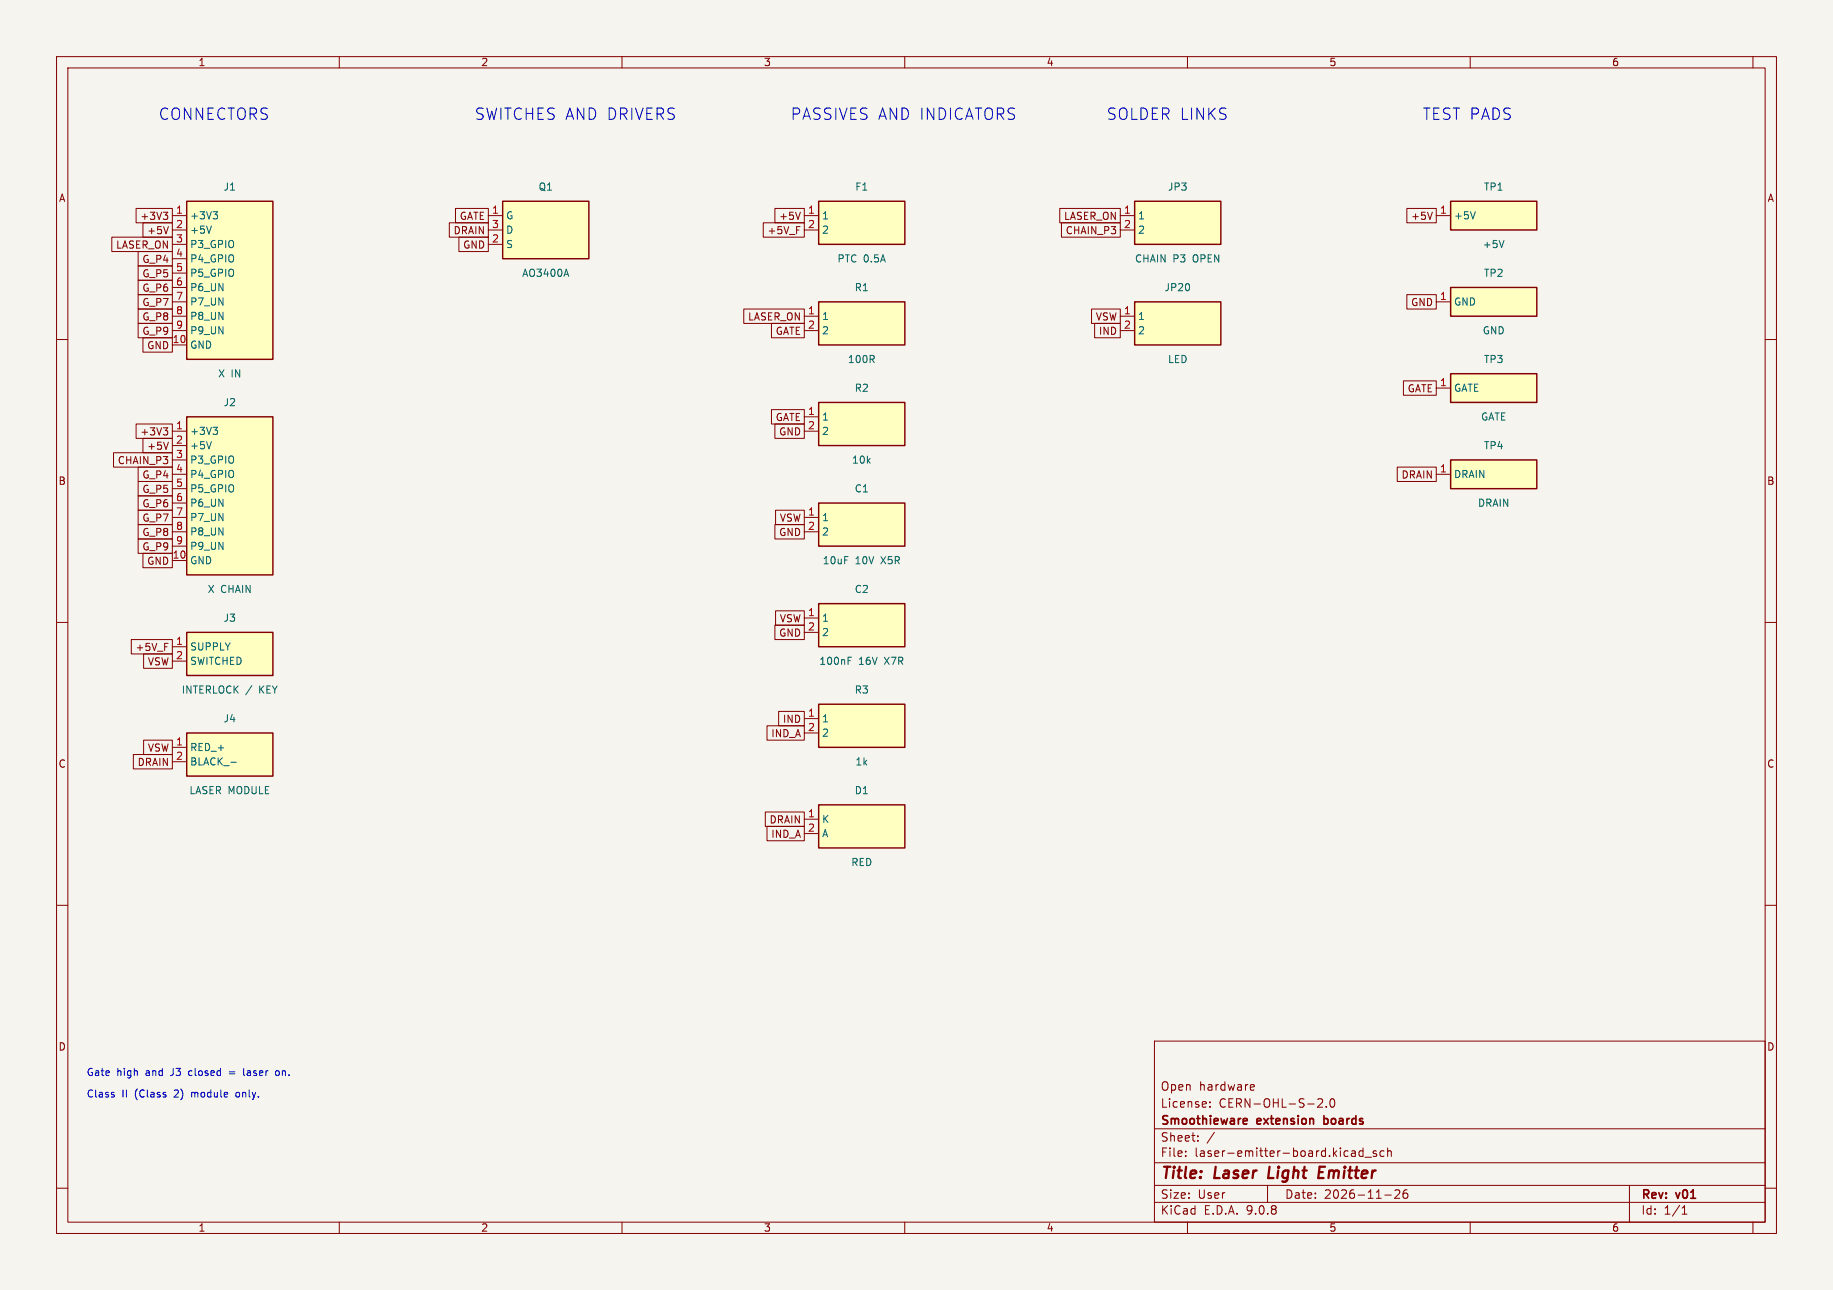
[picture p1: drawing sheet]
<svg xmlns="http://www.w3.org/2000/svg" width="324mm" height="228mm" viewBox="0 0 324 228" stroke-linecap="round" stroke-linejoin="round" font-family="sans-serif">
<path d="M0 0h324.2v228h-324.2z" fill="#f5f4ef" stroke="#f5f4ef" stroke-width=".18"/>
<g fill="none" stroke="#840000" stroke-width=".18">
<path d="M10 10h304.2v208h-304.2zM12 12h300.2v204h-300.2zM60 10v2M110 10v2M160 10v2M210 10v2M260 10v2M310 10v2M10 60h2M312.2 60h2M10 110h2M312.2 110h2"/>
<path d="M10 160h2M312.2 160h2M204.2 184h108v32h-108zM204.2 199.5h108M214 195.6v.1M214 194.8v.1M221.3 191.7l.5 .1v.3l-.7 .1M221.8 192.6l-.5 .1M233 194.3l.6-.1 .2 .1 .1 .3-.9 1.1h.9M234.5 195.6v.1M235.3 194.3l.2-.1a.81 .81 0 0 1 .6 .6 .81 .81 0 0 1-.3 .8l-.1 .1a.81 .81 0 0 1-.4-1.4zM10 210h2"/>
<path d="M60 216v2M110 216v2M160 216v2M204.2 212.5h108M204.2 209.5h108M204.2 205.5h108M209.7 204.3v.1M209.7 203.5v.1M210 216v2M211.8 201.6v.1M211.8 200.8v.1M214.8 200.1l-1.3 2"/>
<path d="M224.2 209.5v3M239.2 203.4h.3l.2 .2v.8M239.7 204.3l-.5 .1M239.7 203.8h-.5M241 203.5l-.4-.1-.3 .3v.4l.2 .2h.5M241 202.9v1.5M241.4 204.5h1.1M243.4 203.5l-.4-.1-.2 .2 .1 .2 .5 .2v.3h-.6M244.8 203.5l-.5-.1-.3 .3v.4l.2 .2h.6M244.9 211.2h1.1M245.4 203.5l.2-.1 .4 .1v.9M245.4 202.9v1.5"/>
<path d="M246.7 210.4l.6-.1 .2 .1v.3l-.9 1.1h.9M248.8 210.3a.59 .59 0 0 0-.7 .6v.6l.2 .2 .4 .1 .2-.1 .1-.5-.2-.3h-.4l-.3 .3M260 216v2M288.2 209.5v6.5M297.5 214.6h.8M297.5 213.5l.4-.4v1.5M310 216v2M312.2 210h2"/>
</g>
<path d="M224.5 206.2l-.2 2h.9M233.3 207.2h.6M234.3 206.2h-.9l-.3 2h1" fill="none" stroke="#840000" stroke-width=".4"/>
<path d="M220.1 197.7l.4 .1 .1 .2-.7 .2M220.5 198.6l-.4 .1M234.1 197.2v1.5M234.1 198.6l.2 .1M234.3 197.7l-.2 .1" fill="none" stroke="#840000" stroke-width=".3"/>
<path d="M33 111.8h15.3v7.6h-15.3z" fill="#ffffc2"/>
<path d="M33 111.8h15.3v7.6h-15.3z" fill="none" stroke="#840000" stroke-width=".25"/>
<path d="M30.5 114.3h2.5M30.5 116.8h2.5" fill="none" stroke="#840000" stroke-width=".18"/>
<path d="M144.8 53.3h15.2v7.7h-15.2z" fill="#ffffc2"/>
<path d="M144.8 53.3h15.2v7.7h-15.2z" fill="none" stroke="#840000" stroke-width=".25"/>
<path d="M142.2 55.9h2.6M142.2 58.4h2.6" fill="none" stroke="#840000" stroke-width=".18"/>
<path d="M88.9 35.6h15.2v10.1h-15.2z" fill="#ffffc2"/>
<path d="M88.9 35.6h15.2v10.1h-15.2z" fill="none" stroke="#840000" stroke-width=".25"/>
<path d="M86.4 38.1h2.5M86.4 40.6h2.5M86.4 43.2h2.5" fill="none" stroke="#840000" stroke-width=".18"/>
<path d="M100.1 47.6l.5 1.2" fill="none" stroke="#006464" stroke-width=".18"/>
<path d="M144.8 35.6h15.2v7.6h-15.2z" fill="#ffffc2"/>
<path d="M144.8 35.6h15.2v7.6h-15.2z" fill="none" stroke="#840000" stroke-width=".25"/>
<path d="M142.2 38.1h2.6M142.2 40.6h2.6" fill="none" stroke="#840000" stroke-width=".18"/>
<path d="M144.8 88.9h15.2v7.6h-15.2z" fill="#ffffc2"/>
<path d="M144.8 88.9h15.2v7.6h-15.2z" fill="none" stroke="#840000" stroke-width=".25"/>
<path d="M142.2 91.4h2.6M142.2 94h2.6" fill="none" stroke="#840000" stroke-width=".18"/>
<path d="M33 35.6h15.3v27.9h-15.3z" fill="#ffffc2"/>
<path d="M33 35.6h15.3v27.9h-15.3z" fill="none" stroke="#840000" stroke-width=".25"/>
<path d="M30.5 38.1h2.5M30.5 40.6h2.5M30.5 43.2h2.5M30.5 45.7h2.5M30.5 48.3h2.5M30.5 50.8h2.5M30.5 53.3h2.5M30.5 55.9h2.5M30.5 58.4h2.5M30.5 61h2.5" fill="none" stroke="#840000" stroke-width=".18"/>
<path d="M37.4 40l-.4 1.2M37.7 37.4h.8l-.5 .5M38.2 37.9l.3 .2v.3l-.3 .3" fill="none" stroke="#006464" stroke-width=".18"/>
<path d="M144.8 106.7h15.2v7.6h-15.2z" fill="#ffffc2"/>
<path d="M144.8 106.7h15.2v7.6h-15.2z" fill="none" stroke="#840000" stroke-width=".25"/>
<path d="M142.2 109.2h2.6M142.2 111.8h2.6" fill="none" stroke="#840000" stroke-width=".18"/>
<path d="M150 116.8h.4M150 116.2h.6" fill="none" stroke="#006464" stroke-width=".18"/>
<path d="M33 129.5h15.3v7.7h-15.3z" fill="#ffffc2"/>
<path d="M33 129.5h15.3v7.7h-15.3z" fill="none" stroke="#840000" stroke-width=".25"/>
<path d="M30.5 132.1h2.5M30.5 134.6h2.5" fill="none" stroke="#840000" stroke-width=".18"/>
<path d="M40.8 134.7h1" fill="none" stroke="#006464" stroke-width=".18"/>
<path d="M144.8 124.5h15.2v7.6h-15.2z" fill="#ffffc2"/>
<path d="M144.8 124.5h15.2v7.6h-15.2z" fill="none" stroke="#840000" stroke-width=".25"/>
<path d="M142.2 127h2.6M142.2 129.5h2.6" fill="none" stroke="#840000" stroke-width=".18"/>
<path d="M144.8 142.2h15.2v7.7h-15.2z" fill="#ffffc2"/>
<path d="M144.8 142.2h15.2v7.7h-15.2z" fill="none" stroke="#840000" stroke-width=".25"/>
<path d="M142.2 144.8h2.6M142.2 147.3h2.6" fill="none" stroke="#840000" stroke-width=".18"/>
<path d="M200.7 35.6h15.2v7.6h-15.2z" fill="#ffffc2"/>
<path d="M200.7 35.6h15.2v7.6h-15.2z" fill="none" stroke="#840000" stroke-width=".25"/>
<path d="M198.1 38.1h2.6M198.1 40.6h2.6" fill="none" stroke="#840000" stroke-width=".18"/>
<path d="M200.7 53.3h15.2v7.7h-15.2z" fill="#ffffc2"/>
<path d="M200.7 53.3h15.2v7.7h-15.2z" fill="none" stroke="#840000" stroke-width=".25"/>
<path d="M198.1 55.9h2.6M198.1 58.4h2.6" fill="none" stroke="#840000" stroke-width=".18"/>
<path d="M256.5 35.6h15.3v5h-15.3z" fill="#ffffc2"/>
<path d="M256.5 35.6h15.3v5h-15.3z" fill="none" stroke="#840000" stroke-width=".25"/>
<path d="M254 38.1h2.5" fill="none" stroke="#840000" stroke-width=".18"/>
<path d="M260.9 37.4l-.4 1.3M266 42.5l-.4 1.3" fill="none" stroke="#006464" stroke-width=".18"/>
<path d="M256.5 50.8h15.3v5.1h-15.3z" fill="#ffffc2"/>
<path d="M256.5 50.8h15.3v5.1h-15.3z" fill="none" stroke="#840000" stroke-width=".25"/>
<path d="M254 53.3h2.5" fill="none" stroke="#840000" stroke-width=".18"/>
<path d="M144.8 71.1h15.2v7.6h-15.2z" fill="#ffffc2"/>
<path d="M144.8 71.1h15.2v7.6h-15.2z" fill="none" stroke="#840000" stroke-width=".25"/>
<path d="M142.2 73.7h2.6M142.2 76.2h2.6" fill="none" stroke="#840000" stroke-width=".18"/>
<path d="M256.5 66h15.3v5.1h-15.3z" fill="#ffffc2"/>
<path d="M256.5 66h15.3v5.1h-15.3z" fill="none" stroke="#840000" stroke-width=".25"/>
<path d="M254 68.6h2.5" fill="none" stroke="#840000" stroke-width=".18"/>
<path d="M256.5 81.3h15.3v5.1h-15.3z" fill="#ffffc2"/>
<path d="M256.5 81.3h15.3v5.1h-15.3z" fill="none" stroke="#840000" stroke-width=".25"/>
<path d="M254 83.8h2.5" fill="none" stroke="#840000" stroke-width=".18"/>
<path d="M33 73.7h15.3v27.9h-15.3z" fill="#ffffc2"/>
<path d="M33 73.7h15.3v27.9h-15.3z" fill="none" stroke="#840000" stroke-width=".25"/>
<g fill="none" stroke="#840000" stroke-width=".18">
<path d="M24.1 36.8h6.4v2.6h-6.4zM25.3 39.4h5.2v2.5h-5.2zM28.9 37.5h.8l-.5 .5M29.4 38l.3 .2v.3l-.3 .3M79.5 39.4h6.9v2.5h-6.9zM80.6 36.8h5.8v2.6h-5.8zM135 39.4h7.2v2.5h-7.2zM137 36.8h5.2v2.6h-5.2zM141.5 37.5l-.4 1.3M187.4 36.8h10.7v2.6h-10.7zM187.7 39.4h10.4v2.5h-10.4zM248.8 36.8h5.2v2.6h-5.2z"/>
<path d="M253.3 37.5l-.4 1.3M19.8 41.9h10.7v2.6h-10.7zM24.4 49.5h6.1v2.6h-6.1zM24.4 47h6.1v2.5h-6.1zM24.4 44.5h6.1v2.5h-6.1zM24.4 52.1h6.1v2.5h-6.1zM24.4 57.2h6.1v2.5h-6.1zM24.4 54.6h6.1v2.6h-6.1zM25.3 59.7h5.2v2.5h-5.2zM29.8 40l-.4 1.3M81.2 41.9h5.2v2.6h-5.2zM131.5 54.6h10.7v2.6h-10.7z"/>
<path d="M136.4 57.2h5.8v2.5h-5.8zM140.9 40h.6M193 54.6h5.1v2.6h-5.1zM193.6 57.2h4.5v2.5h-4.5zM248.8 52.1h5.2v2.5h-5.2zM24.1 74.9h6.4v2.6h-6.4zM25.3 77.5h5.2v2.5h-5.2zM28.9 75.6h.8l-.5 .5M29.4 76.1l.3 .2v.3l-.3 .3M29.8 78.1l-.4 1.3M30.5 76.2h2.5M30.5 78.7h2.5"/>
<path d="M136.4 72.4h5.8v2.5h-5.8zM137 74.9h5.2v2.6h-5.2zM248.2 67.3h5.8v2.6h-5.8zM20.1 80h10.4v2.6h-10.4zM24.4 95.3h6.1v2.5h-6.1zM24.4 92.7h6.1v2.6h-6.1zM24.4 87.6h6.1v2.6h-6.1zM24.4 85.1h6.1v2.5h-6.1zM24.4 82.6h6.1v2.5h-6.1zM24.4 90.2h6.1v2.5h-6.1zM25.3 97.8h5.2v2.5h-5.2zM30.5 81.3h2.5"/>
<path d="M30.5 83.8h2.5M30.5 86.4h2.5M30.5 88.9h2.5M30.5 91.4h2.5M30.5 94h2.5M30.5 96.5h2.5M30.5 99.1h2.5M137 92.7h5.2v2.6h-5.2zM137.2 90.2h5v2.5h-5zM247.1 82.6h6.9v2.5h-6.9zM23.2 113h7.3v2.6h-7.3zM25.4 115.6h5.1v2.5h-5.1z"/>
<path d="M29.1 113.7h.6M137 110.5h5.2v2.5h-5.2zM137.2 108h5v2.5h-5zM23.6 133.4h6.9v2.5h-6.9zM25.4 130.8h5.1v2.6h-5.1zM135.6 128.3h6.6v2.5h-6.6zM137.7 125.7h4.5v2.6h-4.5zM135.3 143.5h6.9v2.6h-6.9zM135.6 146.1h6.6v2.5h-6.6z"/>
</g>
<path d="M37.4 78.1l-.4 1.2M37.7 75.5h.8l-.5 .5M38.2 76l.3 .2v.3l-.3 .3" fill="none" stroke="#006464" stroke-width=".18"/>
<path d="M20.2 193.5v.3M40.6 189.4h.9M40.6 189.8h.9M41.8 193.1l-.1 .2 .1 .5M43.1 188.8v1.1l.2 .2M49.3 189.3l-.3-.1-.3 .3 .1 .5 .2 .1 .3-.1" fill="none" stroke="#0000c2" stroke-width=".18"/>
<g font-size="2.8" fill="#0000c2">
<text x="27.9" y="21.3">CONNECTORS</text>
<text x="83.8" y="21.3">SWITCHES AND DRIVERS</text>
<text x="139.7" y="21.3">PASSIVES AND INDICATORS</text>
<text x="195.6" y="21.3">SOLDER LINKS</text>
<text x="251.5" y="21.3">TEST PADS</text>
</g>
<g font-size="2.8" fill="#840000">
<text x="205.2" y="208.9">Title:</text>
<text x="214.8" y="208.9">Laser</text>
<text x="225.1" y="208.9">Light</text>
<text x="234.8" y="208.9">Emitter</text>
</g>
<g font-size="2.1" fill="#840000">
<text x="205.2" y="196">License:</text>
<text x="205.2" y="193">Open</text>
<text x="212" y="193">hardware</text>
<text x="215.5" y="196">CERN-OHL-S-2.0</text>
<text x="205.2" y="202">Sheet:</text>
<text x="205.2" y="199.2">Smoothieware</text>
<text x="222.4" y="199.2">extension</text>
<text x="234.8" y="199.2">boards</text>
<text x="205.2" y="204.7">File:</text>
<text x="211.2" y="204.7">laser-emitter-board.kicad_sch</text>
<text x="205.2" y="214.9">KiCad</text>
<text x="205.2" y="212.1">Size:</text>
<text x="211.8" y="212.1">User</text>
<text x="212.9" y="214.9">E.D.A.</text>
<text x="220.5" y="214.9">9.0.8</text>
<text x="227.2" y="212.1">Date:</text>
<text x="234.2" y="212.1">2026-11-26</text>
<text x="290.2" y="212.3">Rev:</text>
<text x="290.2" y="214.9">Id:</text>
<text x="294.2" y="214.9">1/1</text>
<text x="296.5" y="212.3">v01</text>
</g>
<g font-size="1.8" fill="#840000">
<text x="35" y="11.9">1</text>
<text x="85" y="11.9">2</text>
<text x="135" y="11.9">3</text>
<text x="185" y="11.9">4</text>
<text x="235" y="11.9">5</text>
<text x="285" y="11.9">6</text>
<text x="10.3" y="35.9">A</text>
<text x="312.5" y="35.9">A</text>
<text x="24.7" y="39.1">+3V3</text>
<text x="25.9" y="41.6">+5V</text>
<text x="80.1" y="41.6">DRAIN</text>
<text x="81.2" y="39.1">GATE</text>
<text x="135.6" y="41.6">+5V_F</text>
<text x="137.7" y="39.1">+5V</text>
<text x="188.1" y="39.1">LASER_ON</text>
<text x="188.4" y="41.6">CHAIN_P3</text>
<text x="249.4" y="39.1">+5V</text>
<text x="20.4" y="44.1">LASER_ON</text>
<text x="25.1" y="46.7">G_P4</text>
<text x="81.8" y="44.1">GND</text>
<text x="25.1" y="51.8">G_P6</text>
<text x="25.1" y="49.2">G_P5</text>
<text x="25.1" y="54.3">G_P7</text>
<text x="25.1" y="59.4">G_P9</text>
<text x="25.1" y="56.8">G_P8</text>
<text x="132.2" y="56.8">LASER_ON</text>
<text x="137.1" y="59.4">GATE</text>
<text x="193.7" y="56.8">VSW</text>
<text x="194.2" y="59.4">IND</text>
<text x="249.4" y="54.3">GND</text>
<text x="25.9" y="61.9">GND</text>
<text x="248.8" y="69.5">GATE</text>
<text x="24.7" y="77.2">+3V3</text>
<text x="137.1" y="74.6">GATE</text>
<text x="137.7" y="77.2">GND</text>
<text x="20.7" y="82.2">CHAIN_P3</text>
<text x="25.9" y="79.7">+5V</text>
<text x="10.3" y="85.9">B</text>
<text x="25.1" y="89.9">G_P6</text>
<text x="25.1" y="87.3">G_P5</text>
<text x="25.1" y="84.8">G_P4</text>
<text x="247.8" y="84.8">DRAIN</text>
<text x="312.4" y="85.9">B</text>
<text x="25.1" y="94.9">G_P8</text>
<text x="25.1" y="92.4">G_P7</text>
<text x="137.7" y="94.9">GND</text>
<text x="137.8" y="92.4">VSW</text>
<text x="25.1" y="97.5">G_P9</text>
<text x="25.9" y="100">GND</text>
<text x="137.7" y="112.7">GND</text>
<text x="137.8" y="110.2">VSW</text>
<text x="23.9" y="115.3">+5V_F</text>
<text x="26.1" y="117.8">VSW</text>
<text x="136.3" y="130.5">IND_A</text>
<text x="138.4" y="128">IND</text>
<text x="10.3" y="135.9">C</text>
<text x="24.2" y="135.6">DRAIN</text>
<text x="26.1" y="133">VSW</text>
<text x="312.4" y="135.9">C</text>
<text x="136" y="145.7">DRAIN</text>
<text x="136.3" y="148.3">IND_A</text>
<text x="10.3" y="185.9">D</text>
<text x="312.4" y="185.9">D</text>
<text x="35" y="217.9">1</text>
<text x="85" y="217.9">2</text>
<text x="135" y="217.9">3</text>
<text x="185" y="217.9">4</text>
<text x="235" y="217.9">5</text>
<text x="285" y="217.9">6</text>
</g>
<g font-size="1.8" fill="#006464">
<text x="39.4" y="33.9">J1</text>
<text x="95.1" y="33.9">Q1</text>
<text x="151.1" y="33.9">F1</text>
<text x="206.5" y="33.9">JP3</text>
<text x="262.3" y="33.9">TP1</text>
<text x="33.5" y="39">+3V3</text>
<text x="33.5" y="41.5">+5V</text>
<text x="89.4" y="39">G</text>
<text x="89.4" y="41.5">D</text>
<text x="145.3" y="39">1</text>
<text x="145.3" y="41.5">2</text>
<text x="201.2" y="39">1</text>
<text x="201.2" y="41.5">2</text>
<text x="257" y="39">+5V</text>
<text x="33.5" y="44.1">P3_GPIO</text>
<text x="33.5" y="46.6">P4_GPIO</text>
<text x="89.4" y="44.1">S</text>
<text x="148" y="46.6">PTC 0.5A</text>
<text x="200.6" y="46.6">CHAIN</text>
<text x="207.4" y="46.6">P3</text>
<text x="211.1" y="46.6">OPEN</text>
<text x="262.1" y="44.1">+5V</text>
<text x="33.5" y="49.1">P5_GPIO</text>
<text x="33.5" y="51.7">P6_UN</text>
<text x="92.2" y="49.1">AO3400A</text>
<text x="151.1" y="51.7">R1</text>
<text x="205.9" y="51.7">JP20</text>
<text x="262.3" y="49.1">TP2</text>
<text x="33.5" y="54.2">P7_UN</text>
<text x="33.5" y="56.8">P8_UN</text>
<text x="33.5" y="59.3">P9_UN</text>
<text x="145.3" y="56.8">1</text>
<text x="145.3" y="59.3">2</text>
<text x="201.2" y="56.8">1</text>
<text x="201.2" y="59.3">2</text>
<text x="257" y="54.2">GND</text>
<text x="262.1" y="59.3">GND</text>
<text x="33.5" y="61.8">GND</text>
<text x="149.8" y="64.4">100R</text>
<text x="206.5" y="64.4">LED</text>
<text x="262.3" y="64.4">TP3</text>
<text x="38.5" y="66.9">X IN</text>
<text x="39.4" y="72">J2</text>
<text x="151.1" y="69.5">R2</text>
<text x="257" y="69.5">GATE</text>
<text x="33.5" y="77.1">+3V3</text>
<text x="145.3" y="74.5">1</text>
<text x="145.3" y="77.1">2</text>
<text x="261.8" y="74.5">GATE</text>
<text x="33.5" y="79.6">+5V</text>
<text x="33.5" y="82.2">P3_GPIO</text>
<text x="150.6" y="82.2">10k</text>
<text x="262.3" y="79.6">TP4</text>
<text x="33.5" y="84.7">P4_GPIO</text>
<text x="33.5" y="87.2">P5_GPIO</text>
<text x="33.5" y="89.8">P6_UN</text>
<text x="151.1" y="87.2">C1</text>
<text x="257" y="84.7">DRAIN</text>
<text x="261.3" y="89.8">DRAIN</text>
<text x="33.5" y="92.3">P7_UN</text>
<text x="33.5" y="94.9">P8_UN</text>
<text x="145.3" y="92.3">1</text>
<text x="145.3" y="94.9">2</text>
<text x="33.5" y="97.4">P9_UN</text>
<text x="33.5" y="99.9">GND</text>
<text x="145.4" y="99.9">10uF</text>
<text x="151.2" y="99.9">10V</text>
<text x="155.9" y="99.9">X5R</text>
<text x="36.6" y="105">X CHAIN</text>
<text x="151.1" y="105">C2</text>
<text x="39.4" y="110.1">J3</text>
<text x="145.3" y="110.1">1</text>
<text x="145.3" y="112.6">2</text>
<text x="33.5" y="115.2">SUPPLY</text>
<text x="33.5" y="117.7">SWITCHED</text>
<text x="144.8" y="117.7">100nF</text>
<text x="151.8" y="117.7">16V</text>
<text x="156.5" y="117.7">X7R</text>
<text x="32" y="122.8">INTERLOCK</text>
<text x="43.4" y="122.8">/</text>
<text x="45.9" y="122.8">KEY</text>
<text x="151.1" y="122.8">R3</text>
<text x="39.4" y="127.9">J4</text>
<text x="145.3" y="127.9">1</text>
<text x="145.3" y="130.4">2</text>
<text x="33.5" y="133">RED_+</text>
<text x="33.5" y="135.5">BLACK_-</text>
<text x="151.2" y="135.5">1k</text>
<text x="33.4" y="140.6">LASER MODULE</text>
<text x="151.1" y="140.6">D1</text>
<text x="145.3" y="145.7">K</text>
<text x="145.3" y="148.2">A</text>
<text x="150.5" y="153.3">RED</text>
</g>
<g font-size="1.8" fill="#a90000">
<text x="31" y="37.9">1</text>
<text x="31" y="40.4">2</text>
<text x="86.9" y="37.9">1</text>
<text x="86.9" y="40.4">3</text>
<text x="142.8" y="37.9">1</text>
<text x="142.8" y="40.4">2</text>
<text x="198.7" y="37.9">1</text>
<text x="198.7" y="40.4">2</text>
<text x="254.6" y="37.9">1</text>
<text x="31" y="42.9">3</text>
<text x="31" y="45.5">4</text>
<text x="86.9" y="42.9">2</text>
<text x="31" y="48">5</text>
<text x="31" y="50.6">6</text>
<text x="31" y="53.1">7</text>
<text x="254.6" y="53.1">1</text>
<text x="31" y="55.6">8</text>
<text x="31" y="58.2">9</text>
<text x="142.8" y="55.6">1</text>
<text x="142.8" y="58.2">2</text>
<text x="198.7" y="55.6">1</text>
<text x="198.7" y="58.2">2</text>
<text x="30.4" y="60.7">10</text>
<text x="254.6" y="68.3">1</text>
<text x="31" y="76">1</text>
<text x="142.8" y="73.4">1</text>
<text x="142.8" y="76">2</text>
<text x="31" y="78.5">2</text>
<text x="31" y="81">3</text>
<text x="31" y="83.6">4</text>
<text x="254.6" y="83.6">1</text>
<text x="31" y="86.1">5</text>
<text x="31" y="88.7">6</text>
<text x="31" y="91.2">7</text>
<text x="31" y="93.7">8</text>
<text x="142.8" y="91.2">1</text>
<text x="142.8" y="93.7">2</text>
<text x="30.4" y="98.8">10</text>
<text x="31" y="96.3">9</text>
<text x="142.8" y="109">1</text>
<text x="142.8" y="111.5">2</text>
<text x="31" y="114.1">1</text>
<text x="31" y="116.6">2</text>
<text x="31" y="131.8">1</text>
<text x="142.8" y="126.8">1</text>
<text x="142.8" y="129.3">2</text>
<text x="31" y="134.4">2</text>
<text x="142.8" y="144.5">1</text>
<text x="142.8" y="147.1">2</text>
</g>
<g font-size="1.8" fill="#0000c2">
<text x="15.2" y="190.3">Gate</text>
<text x="20.6" y="190.3">high</text>
<text x="25.9" y="190.3">and</text>
<text x="30.5" y="190.3">J3</text>
<text x="33.8" y="190.3">closed</text>
<text x="43.9" y="190.3">laser</text>
<text x="49.8" y="190.3">on.</text>
<text x="15.2" y="194.1">Class</text>
<text x="21.6" y="194.1">II</text>
<text x="23.9" y="194.1">(Class</text>
<text x="31.1" y="194.1">2)</text>
<text x="34.3" y="194.1">module</text>
<text x="42.4" y="194.1">only.</text>
</g>
</svg>
